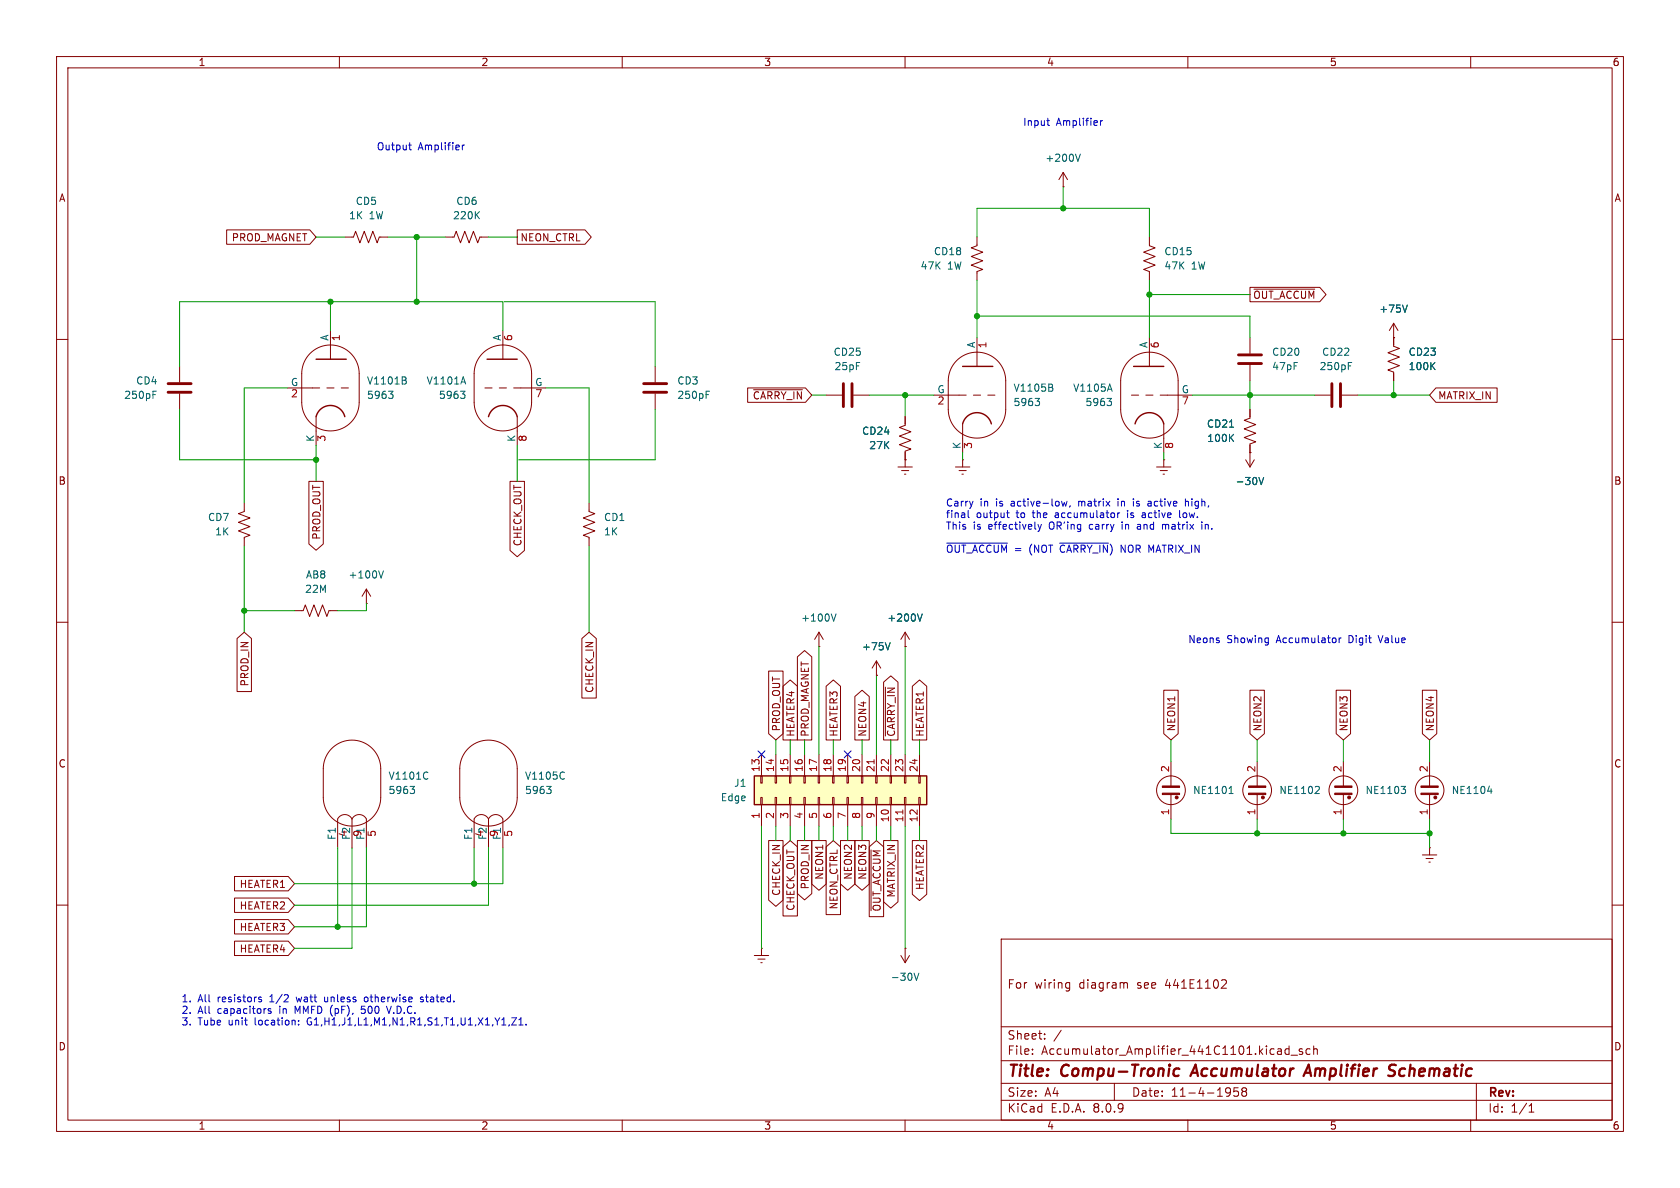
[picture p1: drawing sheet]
<svg xmlns="http://www.w3.org/2000/svg" width="297mm" height="210mm" viewBox="0 0 297 210" stroke-linecap="round" stroke-linejoin="round" font-family="sans-serif">
<g fill="none" stroke="#840000" stroke-width=".18">
<path d="M10 10h277v190h-277zM12 12h273v186h-273zM60 10v2M110 10v2M160 10v2M210 10v2M260 10v2M61 41.9h1.5l.4-1 .7 2 .8-2 .8 2 .7-2 .8 2 .4-1h1.5M78.7 41.9h1.6l.3-1 .8 2 .8-2 .7 2 .8-2 .8 2 .3-1h1.6M10 60h2M115.8 64.8v2.8M115.8 69.6v2.8"/>
<path d="M285 60h2M10 110h2M52.1 108h1.5l.4-1.1 .7 2.1 .8-2.1 .8 2.1 .7-2.1 .8 2.1 .4-1h1.5M154.9 119.4h.1M154.9 116.8l-.7 1.3M154.9 116.8v2.6M154.9 116.8l.8 1.3M160 114.3h.1M160 111.8l-.7 1.2M160 111.8v2.5M160 111.8l.8 1.2M285 110h2"/>
<path d="M10 160h2M177 166h108v32h-108zM188.7 173.7l.4 .1M189.1 173.7v1.2l-.3 .3M189.1 174.6l-.4 .1M198.9 173.7l.3 .1 .1 .1v.8M216.2 173.2l.5 .1 .1 .3-.9 1.1h.9M285 160h2M60 198v2M110 198v2M160 198v2M177 194.5h108"/>
<path d="M177 191.5h108M177 187.5h108M177 181.5h108M182.5 186.3v.1M182.5 185.5v.1M184.7 183.6v.1M184.7 182.8v.1M187.6 182.1l-1.3 2M197 191.5v3M210 198v2M217 192.3l.5 .1a.99 .99 0 0 1-.4 1.4M217.5 192.9l-.3 .3h-.2"/>
<path d="M218.9 192.3h-.7l-.1 .7 .2-.1h.5l.2 .3-.1 .5-.2 .1-.6-.1M219.8 192.9l-.3-.2 .3-.4 .4 .1 .2 .2-.3 .3M219.8 192.9l-.3 .3 .1 .5 .2 .1 .4-.1 .2-.2-.1-.4-.2-.2M219.8 192.9h.3M226 185.4h.3l.2 .2v.8M226.5 186.3l-.5 .1M226.5 185.8h-.5M227.9 185.5l-.4-.1-.3 .3v.4l.1 .2h.6M227.9 184.9v1.5M228.2 186.5h1.2M230.2 185.5l-.3-.1-.2 .2v.2l.5 .2v.3h-.5M231.6 185.5l-.4-.1-.3 .3v.4l.1 .2h.6"/>
<path d="M232.2 185.5l.3-.1 .3 .1 .1 .9M232.2 184.9v1.5M260 198v2M261 191.5v6.5M270.3 196.6h.9M270.3 195.5l.4-.4v1.5"/>
</g>
<path d="M207.7 189l.2-.1 .6 .1M208.4 190.1l-.6 .1M211.4 188.2l-1 2M230.4 190.2l1-2 .4 2M230.7 189.6h1M245.6 189l.7 .3a.49 .49 0 0 1 .3 .5 .49 .49 0 0 1-.4 .4h-.5M246.8 188.3a.85 .85 0 0 0-1.1 .1" fill="none" stroke="#840000" stroke-width=".4"/>
<path d="M84.2 38l.6 .7M84.8 37.4l-.8 .7M124.8 69.8h.4M124.8 69.2h.6M157.4 113.6l-.5 1.3M162.2 108.5l.4 1.3 .4-1.3" fill="none" stroke="#006464" stroke-width=".18"/>
<path d="M113.8 69.3h4.1M113.8 67.8h4.1" fill="none" stroke="#840000" stroke-width=".51"/>
<path d="M133.3 137.2h30.5v5h-30.5z" fill="#ffffc2"/>
<g fill="none" stroke="#840000" stroke-width=".18">
<path d="M188 33h.1M188 30.5l-.8 1.3M188 30.5v2.5M188 30.5l.7 1.3M40.1 40.6h14.7l1.1 1.3-1.1 1.3h-14.7zM58.4 58.4v5.1M88.9 58.4v5.1M91.4 40.6h12l1.1 1.3-1.1 1.3h-12zM172.7 41.9v1.5l-1 .4 2 .8-2 .7 2 .8-2 .8 2 .7-1 .4v1.5M172.7 59.7v5.1M203.2 41.9v1.5l1 .4-2 .8 2 .7-2 .8 2 .8-2 .7 1 .4v1.5M203.2 59.7v5.1"/>
<path d="M221 50.8h12.3l1.1 1.3-1.1 1.2h-12.3zM221 59.7v2.8M221.7 51.1h10.7M246.4 59.7h.1M246.4 57.2v4l1 .4-2 .8 2 .7-2 .8 2 .7-2 .8 1 .4v1.5M246.4 57.2l-.8 1.2M246.4 57.2l.7 1.2M31.7 64.8v2.8M31.7 69.6v2.8M50.8 68.6h5.7M54.8 62.5a5.1 5.1 0 0 1 5.5-1.1 5.1 5.1 0 0 1 3.2 4.6v5.1a5.1 5.1 0 0 1-5.1 5.1 5.1 5.1 0 0 1-5.1-5.1v-5.1a5.1 5.1 0 0 1 1.5-3.5zM55.9 73.7v5"/>
<path d="M57.8 68.6h1.3M60.3 68.6h1.3M85.3 62.5a5.1 5.1 0 0 1 5.5-1.1 5.1 5.1 0 0 1 3.2 4.6v5.1a5.1 5.1 0 0 1-5.1 5.1 5.1 5.1 0 0 1-5.1-5.1v-5.1a5.1 5.1 0 0 1 1.5-3.5zM85.7 68.6h1.3M88.3 68.6h1.2M90.8 68.6h5.7M91.4 73.7v5M132.2 68.6h10.2l1.1 1.3-1.1 1.2h-10.2zM133.2 68.9h8.7M146 69.9h2.8M150.9 69.9h2.8M160 73.7v1.5l-1 .4 2 .7-2 .8 2 .8-2 .7 2 .8-1 .4v2.8"/>
<path d="M165.1 69.9h5.7M169.1 63.8a5.1 5.1 0 0 1 5.5-1.2 5.1 5.1 0 0 1 3.2 4.7v5.1a5.1 5.1 0 0 1-5.1 5 5.1 5.1 0 0 1-5.1-5v-5.1a5.1 5.1 0 0 1 1.5-3.5zM170.2 74.9v5.1M172.1 69.9h1.3M174.6 69.9h1.3M199.6 63.8a5.1 5.1 0 0 1 5.5-1.2 5.1 5.1 0 0 1 3.2 4.7v5.1a5.1 5.1 0 0 1-5.1 5 5.1 5.1 0 0 1-5.1-5v-5.1a5.1 5.1 0 0 1 1.5-3.5zM200 69.9h1.3M202.6 69.9h1.2M205.1 69.9h5.7M205.7 74.9v5.1M221 72.4v1.5l-1 .4 2 .8-2 .7 2 .8-2 .7 2 .8-1 .4v4.1M221 64.5v2.8"/>
<path d="M232.4 69.9h2.8M237.2 69.9h2.8M253.8 68.6h10.9v2.5h-10.9l-1.1-1.2zM43.2 88.9v1.5l-1 .4 2 .8-2 .7 2 .8-2 .8 2 .7-1 .4v1.5M54.6 85.1h2.6v11.1l-1.3 1.1-1.3-1.1zM90.2 85.1h2.5v12.2l-1.3 1.1-1.2-1.1zM104.1 88.9v1.5l1.1 .4-2.1 .8 2.1 .7-2.1 .8 2.1 .8-2.1 .7 1 .4v1.5M158.7 82.6h2.6M159.4 83.2h1.3M159.9 83.8h.2M160 81.3h.1M168.9 82.6h2.5"/>
<path d="M169.5 83.2h1.3M170.1 83.8h.2M170.2 81.3h.1M170.2 81.3v1.3M204.5 82.6h2.5M205.1 83.2h1.3M205.6 83.8h.3M205.7 81.3h.1M205.7 81.3v1.3M220.2 81.3l.8 1.3M221 80h.1M221.7 81.3l-.7 1.3"/>
<path d="M41.9 112.9l1.3-1.1 1.3 1.1v9.3h-2.6zM64.8 106.7h.1M64.8 104.1v2.6M64.8 104.1l-.8 1.3M64.8 104.1l.7 1.3M102.9 112.9l1.2-1.1 1.3 1.1v10.5h-2.5zM135.9 118.6h2.5v11.1l-1.2 1.1-1.3-1.1zM141 116.1l1.2-1.1 1.3 1.1v14.7h-2.5zM144.8 114.3h.1M144.8 111.8v2.5M144.8 111.8l-.8 1.2M144.8 111.8l.7 1.2"/>
<path d="M154.9 119.4h.1M160 114.3h.1M58.6 132.3a5.1 5.1 0 0 1 5.6-1.1 5.1 5.1 0 0 1 3.1 4.7v5.1a5.1 5.1 0 0 1-5.1 5 5.1 5.1 0 0 1-5.1-5v-5.1a5.1 5.1 0 0 1 1.5-3.6zM82.8 132.3a5.1 5.1 0 0 1 5.5-1.1 5.1 5.1 0 0 1 3.1 4.7v5.1a5.1 5.1 0 0 1-5 5 5.1 5.1 0 0 1-5.1-5v-5.1a5.1 5.1 0 0 1 1.5-3.6zM134.5 137.2h.2v1.2h-.2zM134.6 133.4v3.8M137 137.2h.3v1.2h-.3zM137.2 133.4v3.8M138.4 121.3l1.3-1.1 1.3 1.1v9.5h-2.6zM139.6 137.2h.2v1.2h-.2zM139.7 133.4v3.8M142.1 137.2h.3v1.2h-.3z"/>
<path d="M142.2 133.4v3.8M144.7 137.2h.2v1.2h-.2zM144.8 133.4v3.8M146 121.3l1.3-1.1 1.3 1.1v9.5h-2.6zM147.2 137.2h.2v1.2h-.2zM147.3 133.4v3.8M149.7 137.2h.3v1.2h-.3zM149.9 133.4v3.8M151.1 123.1l1.3-1.1 1.3 1.1v7.7h-2.6zM152.3 137.2h.2v1.2h-.2zM152.4 133.4v3.8M154.8 137.2h.3v1.2h-.3z"/>
<path d="M154.9 133.4v3.8M156.2 120.6l1.3-1.1 1.3 1.1v10.2h-2.6zM156.5 121.5v8.6M157.4 137.2h.2v1.2h-.2zM157.5 133.4v3.8M159.9 137.2h.2v1.2h-.2zM160 133.4v3.8M161.3 121.3l1.3-1.1 1.2 1.1v9.5h-2.5zM162.4 137.2h.3v1.2h-.3zM162.6 133.4v3.8M205.7 122h2.6v7.7l-1.3 1.1-1.3-1.1zM207 134.6v4.3"/>
<path d="M221 122h2.5v7.7l-1.3 1.1-1.2-1.1zM222.2 134.6v4.3M236.2 122h2.6v7.7l-1.3 1.1-1.3-1.1zM237.5 134.6v4.3M251.5 122h2.5v7.7l-1.3 1.1-1.2-1.1zM252.7 134.6v4.3M41.5 154.9h9.5l1.1 1.3-1.1 1.3h-9.5zM41.5 158.7h9.5l1.1 1.3-1.1 1.3h-9.5zM62.2 144.8a1.42 1.42 0 0 0-1.2-.8 1.42 1.42 0 0 0-1.3 .8v5.1M62.2 144.8a1.42 1.42 0 0 1 1.3-.8 1.42 1.42 0 0 1 1.3 .8v5.1M62.2 144.8v5.1M86.4 144.8a1.42 1.42 0 0 0-1.3-.8 1.42 1.42 0 0 0-1.3 .8v5.1"/>
<path d="M86.4 144.8a1.42 1.42 0 0 1 1.2-.8 1.42 1.42 0 0 1 1.3 .8v5.1M86.4 144.8v5.1M134.5 141h.2v1.2h-.2zM134.6 142.2v3.9M135.9 148.6h2.5v10.5l-1.2 1.1-1.3-1.1zM137 141h.3v1.2h-.3zM137.2 142.2v3.9M138.4 149.7l1.3-1.1 1.3 1.1v12.2h-2.6zM139.6 141h.2v1.2h-.2zM139.7 142.2v3.9M141 148.6h2.5v9.4l-1.3 1.1-1.2-1.1zM142.1 141h.3v1.2h-.3z"/>
<path d="M142.2 142.2v3.9M143.5 148.6h2.6v7.7l-1.3 1.1-1.3-1.1zM144.7 141h.2v1.2h-.2zM144.8 142.2v3.9M146 149.7l1.3-1.1 1.3 1.1v12h-2.6zM147.2 141h.2v1.2h-.2zM147.3 142.2v3.9M148.6 148.6h2.5v7.7l-1.2 1.1-1.3-1.1zM149.7 141h.3v1.2h-.3zM149.9 142.2v3.9M151.1 148.6h2.6v7.7l-1.3 1.1-1.3-1.1zM152.3 141h.2v1.2h-.2z"/>
<path d="M152.4 142.2v3.9M153.7 149.7l1.2-1.1 1.3 1.1v12.3h-2.5zM154 150.2v10.8M154.8 141h.3v1.2h-.3zM154.9 142.2v3.9M156.2 148.6h2.6v10.8l-1.3 1.1-1.3-1.1zM157.4 141h.2v1.2h-.2zM157.5 142.2v3.9M159.9 141h.2v1.2h-.2zM160 142.2v3.9M161.3 148.6h2.5v9.5l-1.2 1.1-1.3-1.1zM162.4 141h.3v1.2h-.3z"/>
<path d="M162.6 142.2v3.9M207 140.5v4.3M222.2 140.5v4.3M237.5 140.5v4.3M251.5 151.1h2.5M252.1 151.8h1.3M252.6 152.4h.3M252.7 149.9h.1M252.7 140.5v4.3M252.7 149.9v1.2M41.5 166.4h9.5l1.1 1.2-1.1 1.3h-9.5zM41.5 162.6h9.5l1.1 1.2-1.1 1.3h-9.5z"/>
<path d="M133.3 168.9h2.6M134 169.5h1.3M134.5 170.2h.2M134.6 167.6h.1M134.6 167.6v1.3M159.3 168.9l.7 1.3M160 167.6h.1M160 167.6v2.6M160.8 168.9l-.8 1.3"/>
<circle cx="207" cy="139.7" r="2.54"/>
<circle cx="222.2" cy="139.7" r="2.54"/>
<circle cx="237.5" cy="139.7" r="2.54"/>
<circle cx="252.7" cy="139.7" r="2.54"/>
</g>
<path d="M55.9 63.5h5.3M55.9 73.7a2.62 2.62 0 0 1 2.5-2 2.62 2.62 0 0 1 2.6 2M86.1 63.5h5.3M86.4 73.7a2.62 2.62 0 0 1 2.5-2 2.62 2.62 0 0 1 2.5 2M170.2 64.8h5.3M170.2 74.9a2.62 2.62 0 0 1 2.5-2 2.62 2.62 0 0 1 2.6 2M200.4 64.8h5.3M200.7 74.9a2.62 2.62 0 0 1 2.5-2 2.62 2.62 0 0 1 2.5 2M133.3 137.2h30.5v5h-30.5z" fill="none" stroke="#840000" stroke-width=".25"/>
<path d="M154.5 134.3v.7M159.6 143.2v.7" fill="none" stroke="#a90000" stroke-width=".18"/>
<path d="M29.7 69.3h4.1M29.7 67.8h4.1M149.1 67.8v4.1M150.6 67.8v4.1M218.9 64.3h4.1M218.9 62.7h4.1M235.5 67.8v4.1M237 67.8v4.1" fill="none" stroke="#840000" stroke-width=".51"/>
<g fill="none" stroke="#006464" stroke-width=".18">
<path d="M190.1 27.2l.5 1.3 .4-1.3M248.8 53.9l-.4 1.3M27 69.8h.5M27 69.2h.6M68.7 69.2h.8l-.4 .4M69.2 69.6l.3 .3v.3l-.3 .2M71.5 66.6l.3 .3-.3 .3 .3 .3v.3l-.2 .1M81.4 69.2h.8l-.4 .4M81.9 66.6l.4 1.3M82 69.6l.2 .3v.3l-.2 .2M183 70.4h.8l-.4 .5M183.5 70.9l.3 .3v.3l-.3 .2"/>
<path d="M185.8 67.9l.3 .2-.3 .4 .3 .2v.3l-.2 .2M195.7 70.4h.8l-.4 .5M196.2 67.9l.4 1.3M196.3 70.9l.2 .3v.3l-.2 .2M217.4 75.5h.7M217.5 77.3l.6 .7M218.1 76.8l-.7 .7M238.4 64.7h.4M238.4 64.1h.6M253.1 64.6l.6 .7M253.7 64.1l-.7 .7M222.6 84.4l.4 1.3 .4-1.3"/>
<path d="M66.9 100.9l.5 1.3 .4-1.3M147 108.5l.4 1.3 .4-1.3M157.4 113.6l-.5 1.3M162.2 108.5l.4 1.3 .4-1.3M72.5 139h.8l-.4 .5M73 139.5l.3 .2v.3l-.3 .3M75.4 136.5l.2 .1M75.6 137.6l-.2 .1M96.6 139h.8l-.4 .5M97.2 139.5l.2 .2v.3l-.2 .3M99.5 136.5l.3 .1M99.8 137.6l-.3 .1"/>
<path d="M217.4 139.3l.2-.3v1.3M232.7 139l.4 .1 .1 .3-.7 .9h.7M247.7 139h.8l-.4 .5M248.2 139.5l.3 .2v.3l-.3 .3M263 139.9h.8M263.6 139.4v.9M64.4 146.4v.7M88.5 146.4v.7M217.3 140.3h.7M161.6 172l.4 1.3 .4-1.3"/>
</g>
<g fill="#840000" stroke="#840000" stroke-width=".18">
<path d="M236 140.2h3v.3h-3z"/>
<path d="M236 138.9h3v.3h-3z"/>
<path d="M220.7 140.2h3.1v.3h-3.1z"/>
<path d="M220.7 138.9h3.1v.3h-3.1z"/>
<path d="M205.5 140.2h3v.3h-3z"/>
<path d="M205.5 138.9h3v.3h-3z"/>
<path d="M251.2 140.2h3.1v.3h-3.1z"/>
<path d="M251.2 138.9h3.1v.3h-3.1z"/>
<circle cx="238.5" cy="141" r=".25"/>
<circle cx="223.3" cy="141" r=".25"/>
<circle cx="208" cy="141" r=".25"/>
<circle cx="253.7" cy="141" r=".25"/>
</g>
<g fill="none" stroke="#0000c2" stroke-width=".18">
<path d="M72.2 25.6h.5M72.4 25.2v1.1l.3 .2M81.7 25.6v.9M82.1 25.6l-.4 .3M185.1 21.3h.4M185.2 22l.3 .2M194.6 21.3v.9M194.9 21.3l-.3 .3M167.4 96h10.7M171.2 90.2v1.1l.1 .2M177.9 90.7h.5M178.1 90.2v1.1l.3 .2"/>
<path d="M183.5 92.7l.3 .8M183.8 93.5l-.3 .5M184.1 92.7l-.3 .8M187.3 96h8.7M187.7 88.6l.2 .9 .3-.6 .2 .6 .2-.9M189.2 89.4l-.1 .2M197.6 90.7v.8M197.7 88.2v.1M197.7 88.6v.9M198 90.7l-.4 .2M198.4 92.3v.1M198.4 92.7v.8"/>
<path d="M199.3 90.7v.8M200.4 88.2v.1M200.4 88.6v.9M201.5 92.7l-.4 .1M201.5 93.1h-.3l-.2 .1 .1 .3h.4M202.3 90.7h-.4M202.4 91h-.3l-.2 .2v.2l.5 .1M203 88.7h.5M203 89.4h.5M203.5 88.9l-.5 .1M205.5 92.8l.4-.1 .2 .2M205.5 92.7v.8"/>
<path d="M208.5 90.2v1.1l.2 .2M209.6 88.7l.1-.1 .3 .1 .1 .8M209.6 88.2v1.3M212.5 92.7v.8M213.1 92.7v.8M213.3 92.7l-.2 .1M224.1 112.8h.1M224.2 112.8v1.1M224.2 113.6h-.1M236.7 112.8v.8M237.1 112.8l-.4 .2M243.6 112.3l.5 1.3"/>
<path d="M45.8 176.6l.4 .1 .1 .2-.2 .2-.4-.1M45.8 176.3h.4M47.9 178.4l-.3-.1-.2 .2 .1 .2 .4 .1v.3h-.5M50.2 177.1h.8M50.9 176v.4M57.4 176.3v.6l.2 .2M63.9 179l.4 .1M64.5 177.9h-.6v.6l.4-.1M64.8 176.3h-.3l-.1 .2 .1 .5 .3 .1M68.3 177.9l.5 1.2 .4-1.2M74.8 176.3h-.3l-.2 .2 .6 .4M74.9 176.9l-.2 .2-.4-.1"/>
<path d="M90.5 179.9h.8l-.8 1.3h.8M52.8 181.1v.1M52.8 180.4v.1M90 181.1l-.1 .3M91.7 181.2h.8M91.7 180.3l.4-.4v1.3M93 181.1v.1"/>
</g>
<g fill="none" stroke="#009600" stroke-width=".18">
<path d="M188 33v3.8M55.9 41.9h5.1M58.4 53.3v5.1M68.6 41.9h10.1M73.7 41.9v11.4M86.4 41.9h5M88.9 58.4v-5.1h-57.2v11.5M89.2 53.3h26.6v11.5M172.7 55.9h48.3v3.8M172.7 41.9v-5.1h30.5v5.1M172.7 49.5v10.2M203.2 49.5v10.2"/>
<path d="M203.2 52.1h17.8M31.7 72.4v8.9h24.2M50.8 68.6h-7.6v20.3M55.9 78.7v6.4M91.4 78.7v6.4M96.5 68.6h7.6v20.3M115.8 72.4v8.9h-24.1M143.5 69.9h2.5M153.7 69.9h11.4M160 69.9v3.8M210.8 69.9h21.6M221 67.3v5.1"/>
<path d="M240 69.9h12.7M246.4 67.3v2.6M43.2 96.5v15.3M104.1 96.5v15.3M170.2 80v1.3M205.7 80v1.3M43.2 108h8.9M64.8 106.7v1.3h-5.1M144.8 114.3v19.1M154.9 119.4v14M160 114.3v19.1M137.2 130.8v2.6"/>
<path d="M139.7 130.8v2.6M142.2 130.8v2.6M147.3 130.8v2.6M152.4 130.8v2.6M157.5 130.8v2.6M162.6 130.8v2.6M207 130.8v3.8M222.2 130.8v3.8M237.5 130.8v3.8M252.7 130.8v3.8M59.7 149.9v13.9M62.2 149.9v17.7h-10.1"/>
<path d="M64.8 149.9v13.9h-12.7M83.8 149.9v6.3M86.4 149.9v10.1h-34.3M88.9 149.9v6.3h-36.8M134.6 146.1v21.5M137.2 146.1v2.5M139.7 146.1v2.5M142.2 146.1v2.5M144.8 146.1v2.5M147.3 146.1v2.5M149.9 146.1v2.5M152.4 146.1v2.5"/>
<path d="M154.9 146.1v2.5M157.5 146.1v2.5M160 146.1v21.5M162.6 146.1v2.5M207 144.8v2.5h45.7M222.2 144.8v2.5M237.5 144.8v2.5M252.7 144.8v5.1"/>
</g>
<path d="M134 132.7l1.2 1.3M135.2 132.7l-1.2 1.3M149.3 132.7l1.2 1.3M150.5 132.7l-1.2 1.3" fill="none" stroke="#000084" stroke-width=".18"/>
<g fill="#009600" stroke="#009600" stroke-width=".18">
<circle cx="252.7" cy="147.3" r=".46"/>
<circle cx="222.2" cy="147.3" r=".46"/>
<circle cx="237.5" cy="147.3" r=".46"/>
<circle cx="73.7" cy="41.9" r=".46"/>
<circle cx="73.7" cy="53.3" r=".46"/>
<circle cx="58.4" cy="53.3" r=".46"/>
<circle cx="55.9" cy="81.3" r=".46"/>
<circle cx="246.4" cy="69.9" r=".46"/>
<circle cx="221" cy="69.9" r=".46"/>
<circle cx="43.2" cy="108" r=".46"/>
<circle cx="59.7" cy="163.8" r=".46"/>
<circle cx="83.8" cy="156.2" r=".46"/>
<circle cx="203.2" cy="52.1" r=".46"/>
<circle cx="160" cy="69.9" r=".46"/>
<circle cx="188" cy="36.8" r=".46"/>
<circle cx="172.7" cy="55.9" r=".46"/>
</g>
<g font-size="2.8" fill="#840000">
<text x="178" y="190.9">Title:</text>
<text x="187.7" y="190.9">Compu-Tronic</text>
<text x="211.6" y="190.9">Accumulator</text>
<text x="232.4" y="190.9">Amplifier</text>
<text x="248" y="190.9">Schematic</text>
</g>
<g font-size="2.1" fill="#840000">
<text x="178" y="175">For</text>
<text x="182.9" y="175">wiring</text>
<text x="190.8" y="175">diagram</text>
<text x="201.2" y="175">see</text>
<text x="206.3" y="175">441E1102</text>
<text x="178" y="184">Sheet:</text>
<text x="178" y="186.7">File:</text>
<text x="184.1" y="186.7">Accumulator_Amplifier_441C1101.kicad_sch</text>
<text x="178" y="196.9">KiCad</text>
<text x="178" y="194.1">Size:</text>
<text x="184.7" y="194.1">A4</text>
<text x="185.7" y="196.9">E.D.A.</text>
<text x="193.3" y="196.9">8.0.9</text>
<text x="200" y="194.1">Date:</text>
<text x="207" y="194.1">11-4-1958</text>
<text x="263" y="194.3">Rev:</text>
<text x="263" y="196.9">Id:</text>
<text x="267.1" y="196.9">1/1</text>
</g>
<g font-size="1.8" fill="#840000">
<text x="35" y="11.9">1</text>
<text x="85" y="11.9">2</text>
<text x="135" y="11.9">3</text>
<text x="185" y="11.9">4</text>
<text x="235" y="11.9">5</text>
<text x="285" y="11.9">6</text>
<text x="10.3" y="35.9">A</text>
<text x="285.3" y="35.9">A</text>
<text x="40.9" y="42.9">PROD_MAGNET</text>
<text x="91.9" y="42.9">NEON_CTRL</text>
<text x="221.5" y="53">~{OUT_ACCUM}</text>
<text x="133" y="70.8">~{CARRY_IN}</text>
<text x="254.2" y="70.8">MATRIX_IN</text>
<text x="10.3" y="85.9">B</text>
<text x="285.3" y="85.9">B</text>
<text x="56.8" y="95.5" transform="rotate(-90 56.8 95.5)">PROD_OUT</text>
<text x="92.4" y="96.7" transform="rotate(-90 92.4 96.7)">CHECK_OUT</text>
<text x="44.1" y="121.4" transform="rotate(-90 44.1 121.4)">PROD_IN</text>
<text x="105.1" y="122.6" transform="rotate(-90 105.1 122.6)">CHECK_IN</text>
<text x="138.1" y="129.4" transform="rotate(-90 138.1 129.4)">PROD_OUT</text>
<text x="140.7" y="130.3" transform="rotate(-90 140.7 130.3)">HEATER4</text>
<text x="143.2" y="130.3" transform="rotate(-90 143.2 130.3)">PROD_MAGNET</text>
<text x="148.3" y="130.3" transform="rotate(-90 148.3 130.3)">HEATER3</text>
<text x="153.4" y="130.3" transform="rotate(-90 153.4 130.3)">NEON4</text>
<text x="158.4" y="130.3" transform="rotate(-90 158.4 130.3)">~{CARRY_IN}</text>
<text x="163.5" y="130.3" transform="rotate(-90 163.5 130.3)">HEATER1</text>
<text x="208" y="129.4" transform="rotate(-90 208 129.4)">NEON1</text>
<text x="223.2" y="129.4" transform="rotate(-90 223.2 129.4)">NEON2</text>
<text x="238.4" y="129.4" transform="rotate(-90 238.4 129.4)">NEON3</text>
<text x="253.7" y="129.4" transform="rotate(-90 253.7 129.4)">NEON4</text>
<text x="10.3" y="135.9">C</text>
<text x="285.3" y="135.9">C</text>
<text x="145.7" y="155.6" transform="rotate(-90 145.7 155.6)">NEON1</text>
<text x="150.8" y="155.6" transform="rotate(-90 150.8 155.6)">NEON2</text>
<text x="153.4" y="155.6" transform="rotate(-90 153.4 155.6)">NEON3</text>
<text x="42.3" y="157.2">HEATER1</text>
<text x="42.3" y="161">HEATER2</text>
<text x="138.1" y="158.5" transform="rotate(-90 138.1 158.5)">CHECK_IN</text>
<text x="140.7" y="161.1" transform="rotate(-90 140.7 161.1)">CHECK_OUT</text>
<text x="143.2" y="157.3" transform="rotate(-90 143.2 157.3)">PROD_IN</text>
<text x="148.3" y="160.9" transform="rotate(-90 148.3 160.9)">NEON_CTRL</text>
<text x="155.9" y="161.2" transform="rotate(-90 155.9 161.2)">~{OUT_ACCUM}</text>
<text x="158.4" y="158.8" transform="rotate(-90 158.4 158.8)">MATRIX_IN</text>
<text x="163.5" y="157.4" transform="rotate(-90 163.5 157.4)">HEATER2</text>
<text x="42.3" y="164.8">HEATER3</text>
<text x="42.3" y="168.6">HEATER4</text>
<text x="10.3" y="185.9">D</text>
<text x="285.3" y="185.9">D</text>
<text x="35" y="199.9">1</text>
<text x="85" y="199.9">2</text>
<text x="135" y="199.9">3</text>
<text x="185" y="199.9">4</text>
<text x="235" y="199.9">5</text>
<text x="285" y="199.9">6</text>
</g>
<g font-size="1.8" fill="#0000c2">
<text x="180.8" y="22.5">Input</text>
<text x="186.7" y="22.5">Amplifier</text>
<text x="66.5" y="26.8">Output</text>
<text x="73.9" y="26.8">Amplifier</text>
<text x="167.1" y="89.7">Carry</text>
<text x="173.3" y="89.7">in</text>
<text x="176.2" y="89.7">is</text>
<text x="179" y="89.7">active-low,</text>
<text x="191.1" y="89.7">matrix</text>
<text x="198.3" y="89.7">in</text>
<text x="201.2" y="89.7">is</text>
<text x="204" y="89.7">active</text>
<text x="210.8" y="89.7">high,</text>
<text x="167.1" y="91.8">final</text>
<text x="167.1" y="93.8">This</text>
<text x="172.1" y="93.8">is</text>
<text x="172.6" y="91.8">output</text>
<text x="174.9" y="93.8">effectively</text>
<text x="179.8" y="91.8">to</text>
<text x="182.9" y="91.8">the</text>
<text x="185.8" y="93.8">OR'ing</text>
<text x="187" y="91.8">accumulator</text>
<text x="193" y="93.8">carry</text>
<text x="199" y="93.8">in</text>
<text x="200" y="91.8">is</text>
<text x="201.9" y="93.8">and</text>
<text x="202.8" y="91.8">active</text>
<text x="206.5" y="93.8">matrix</text>
<text x="209.6" y="91.8">low.</text>
<text x="213.7" y="93.8">in.</text>
<text x="167.1" y="97.9">~{OUT_ACCUM}</text>
<text x="179.3" y="97.9">=</text>
<text x="182.1" y="97.9">(NOT</text>
<text x="187.7" y="97.9">~{CARRY_IN})</text>
<text x="198.6" y="97.9">NOR MATRIX_IN</text>
<text x="210" y="113.9">Neons</text>
<text x="216.9" y="113.9">Showing</text>
<text x="225.8" y="113.9">Accumulator</text>
<text x="238.7" y="113.9">Digit</text>
<text x="244.2" y="113.9">Value</text>
<text x="32" y="177.4">1.</text>
<text x="32" y="179.4">2.</text>
<text x="35" y="177.4">All</text>
<text x="35" y="179.4">All</text>
<text x="38.6" y="177.4">resistors</text>
<text x="38.6" y="179.4">capacitors</text>
<text x="48" y="177.4">1/2</text>
<text x="49.7" y="179.4">in</text>
<text x="52.6" y="179.4">MMFD (pF),</text>
<text x="52.9" y="177.4">watt</text>
<text x="58" y="177.4">unless</text>
<text x="64.7" y="179.4">500</text>
<text x="65.3" y="177.4">otherwise</text>
<text x="69.5" y="179.4">V.D.C.</text>
<text x="75.4" y="177.4">stated.</text>
<text x="32" y="181.5">3.</text>
<text x="35" y="181.5">Tube</text>
<text x="40.5" y="181.5">unit</text>
<text x="45.3" y="181.5">location:</text>
<text x="54.8" y="181.5">G1,H1,J1,L1,M1,N1,R1,S1,T1,U1,X1,Y1,Z1.</text>
</g>
<g font-size="1.8" fill="#006464">
<text x="184.7" y="28.8">+200V</text>
<text x="61.6" y="39">1K</text>
<text x="62.8" y="36.4">CD5</text>
<text x="65.3" y="39">1W</text>
<text x="80" y="39">220K</text>
<text x="80.6" y="36.4">CD6</text>
<text x="162.6" y="47.9">47K</text>
<text x="165" y="45.3">CD18</text>
<text x="167.5" y="47.9">1W</text>
<text x="205.7" y="47.9">47K</text>
<text x="205.7" y="45.3">CD15</text>
<text x="210.6" y="47.9">1W</text>
<text x="243.7" y="55.5">+75V</text>
<text x="58.2" y="60.3" transform="rotate(-90 58.2 60.3)">A</text>
<text x="88.6" y="60.3" transform="rotate(-90 88.6 60.3)">A</text>
<text x="147.3" y="63.1">CD25</text>
<text x="147.4" y="65.6">25pF</text>
<text x="172.5" y="61.6" transform="rotate(-90 172.5 61.6)">A</text>
<text x="202.9" y="61.6" transform="rotate(-90 202.9 61.6)">A</text>
<text x="224.8" y="63.1">CD20</text>
<text x="224.8" y="65.6">47pF</text>
<text x="233.2" y="65.6">250pF</text>
<text x="233.6" y="63.1">CD22</text>
<text x="248.9" y="65.6">100K</text>
<text x="248.9" y="63.1">CD23</text>
<text x="21.9" y="70.7">250pF</text>
<text x="24" y="68.2">CD4</text>
<text x="51.3" y="68.3">G</text>
<text x="64.8" y="68.2">V1101B</text>
<text x="64.8" y="70.7">5963</text>
<text x="75.3" y="68.2">V1101A</text>
<text x="77.5" y="70.7">5963</text>
<text x="94.5" y="68.3">G</text>
<text x="119.6" y="68.2">CD3</text>
<text x="119.6" y="70.7">250pF</text>
<text x="165.6" y="69.6">G</text>
<text x="179.1" y="69.4">V1105B</text>
<text x="179.1" y="72">5963</text>
<text x="189.6" y="69.4">V1105A</text>
<text x="191.8" y="72">5963</text>
<text x="208.8" y="69.6">G</text>
<text x="152.3" y="77.1">CD24</text>
<text x="213.3" y="75.8">CD21</text>
<text x="55.6" y="78.2" transform="rotate(-90 55.6 78.2)">K</text>
<text x="91.2" y="78.2" transform="rotate(-90 91.2 78.2)">K</text>
<text x="153.6" y="79.6">27K</text>
<text x="169.9" y="79.5" transform="rotate(-90 169.9 79.5)">K</text>
<text x="205.5" y="79.5" transform="rotate(-90 205.5 79.5)">K</text>
<text x="213.3" y="78.3">100K</text>
<text x="218.3" y="86">-30V</text>
<text x="36.7" y="92.3">CD7</text>
<text x="37.9" y="94.8">1K</text>
<text x="106.7" y="92.3">CD1</text>
<text x="106.7" y="94.8">1K</text>
<text x="53.8" y="105">22M</text>
<text x="54" y="102.5">AB8</text>
<text x="61.5" y="102.5">+100V</text>
<text x="141.5" y="110.1">+100V</text>
<text x="156.8" y="110.1">+200V</text>
<text x="152.3" y="115.2">+75V</text>
<text x="68.6" y="138">V1101C</text>
<text x="68.6" y="140.6">5963</text>
<text x="92.7" y="138">V1105C</text>
<text x="92.7" y="140.6">5963</text>
<text x="127.3" y="141.8">Edge</text>
<text x="129.7" y="139.3">J1</text>
<text x="210.8" y="140.6">NE1101</text>
<text x="226.1" y="140.6">NE1102</text>
<text x="241.3" y="140.6">NE1103</text>
<text x="256.5" y="140.6">NE1104</text>
<text x="59.4" y="148.6" transform="rotate(-90 59.4 148.6)">F1</text>
<text x="61.7" y="148" transform="rotate(-90 61.7 148)">4</text>
<text x="62" y="148.6" transform="rotate(-90 62 148.6)">F2</text>
<text x="83.6" y="148.6" transform="rotate(-90 83.6 148.6)">F1</text>
<text x="85.8" y="148" transform="rotate(-90 85.8 148)">4</text>
<text x="86.1" y="148.6" transform="rotate(-90 86.1 148.6)">F2</text>
<text x="157.4" y="173.6">-30V</text>
</g>
<g font-size="1.8" fill="#a90000">
<text x="60.4" y="60.4" transform="rotate(-90 60.4 60.4)">1</text>
<text x="90.9" y="60.4" transform="rotate(-90 90.9 60.4)">6</text>
<text x="174.7" y="61.7" transform="rotate(-90 174.7 61.7)">1</text>
<text x="205.2" y="61.7" transform="rotate(-90 205.2 61.7)">6</text>
<text x="51.4" y="70.6">2</text>
<text x="94.5" y="70.6">7</text>
<text x="165.7" y="71.8">2</text>
<text x="208.8" y="71.8">7</text>
<text x="57.9" y="78.2" transform="rotate(-90 57.9 78.2)">3</text>
<text x="93.4" y="78.2" transform="rotate(-90 93.4 78.2)">8</text>
<text x="172.2" y="79.4" transform="rotate(-90 172.2 79.4)">3</text>
<text x="207.7" y="79.4" transform="rotate(-90 207.7 79.4)">8</text>
<text x="134.4" y="136.6" transform="rotate(-90 134.4 136.6)">13</text>
<text x="136.9" y="136.6" transform="rotate(-90 136.9 136.6)">14</text>
<text x="139.4" y="136.6" transform="rotate(-90 139.4 136.6)">15</text>
<text x="142" y="136.6" transform="rotate(-90 142 136.6)">16</text>
<text x="144.5" y="136.6" transform="rotate(-90 144.5 136.6)">17</text>
<text x="147.1" y="136.6" transform="rotate(-90 147.1 136.6)">18</text>
<text x="149.6" y="136.6" transform="rotate(-90 149.6 136.6)">19</text>
<text x="152.1" y="136.6" transform="rotate(-90 152.1 136.6)">20</text>
<text x="154.7" y="136.6" transform="rotate(-90 154.7 136.6)">21</text>
<text x="157.2" y="136.6" transform="rotate(-90 157.2 136.6)">22</text>
<text x="159.8" y="136.6" transform="rotate(-90 159.8 136.6)">23</text>
<text x="162.3" y="136.6" transform="rotate(-90 162.3 136.6)">24</text>
<text x="206.8" y="136.6" transform="rotate(-90 206.8 136.6)">2</text>
<text x="222" y="136.6" transform="rotate(-90 222 136.6)">2</text>
<text x="237.2" y="136.6" transform="rotate(-90 237.2 136.6)">2</text>
<text x="252.5" y="136.6" transform="rotate(-90 252.5 136.6)">2</text>
<text x="64.2" y="148" transform="rotate(-90 64.2 148)">9</text>
<text x="66.8" y="148" transform="rotate(-90 66.8 148)">5</text>
<text x="88.3" y="148" transform="rotate(-90 88.3 148)">9</text>
<text x="90.9" y="148" transform="rotate(-90 90.9 148)">5</text>
<text x="134.4" y="144.9" transform="rotate(-90 134.4 144.9)">1</text>
<text x="136.9" y="144.9" transform="rotate(-90 136.9 144.9)">2</text>
<text x="139.4" y="144.9" transform="rotate(-90 139.4 144.9)">3</text>
<text x="142" y="144.9" transform="rotate(-90 142 144.9)">4</text>
<text x="144.5" y="144.9" transform="rotate(-90 144.5 144.9)">5</text>
<text x="147.1" y="144.9" transform="rotate(-90 147.1 144.9)">6</text>
<text x="149.6" y="144.9" transform="rotate(-90 149.6 144.9)">7</text>
<text x="152.1" y="144.9" transform="rotate(-90 152.1 144.9)">8</text>
<text x="154.7" y="144.9" transform="rotate(-90 154.7 144.9)">9</text>
<text x="157.2" y="145.5" transform="rotate(-90 157.2 145.5)">10</text>
<text x="159.8" y="145.5" transform="rotate(-90 159.8 145.5)">11</text>
<text x="162.3" y="145.5" transform="rotate(-90 162.3 145.5)">12</text>
<text x="206.8" y="144.2" transform="rotate(-90 206.8 144.2)">1</text>
<text x="222" y="144.2" transform="rotate(-90 222 144.2)">1</text>
<text x="237.2" y="144.2" transform="rotate(-90 237.2 144.2)">1</text>
<text x="252.5" y="144.2" transform="rotate(-90 252.5 144.2)">1</text>
</g>
</svg>
